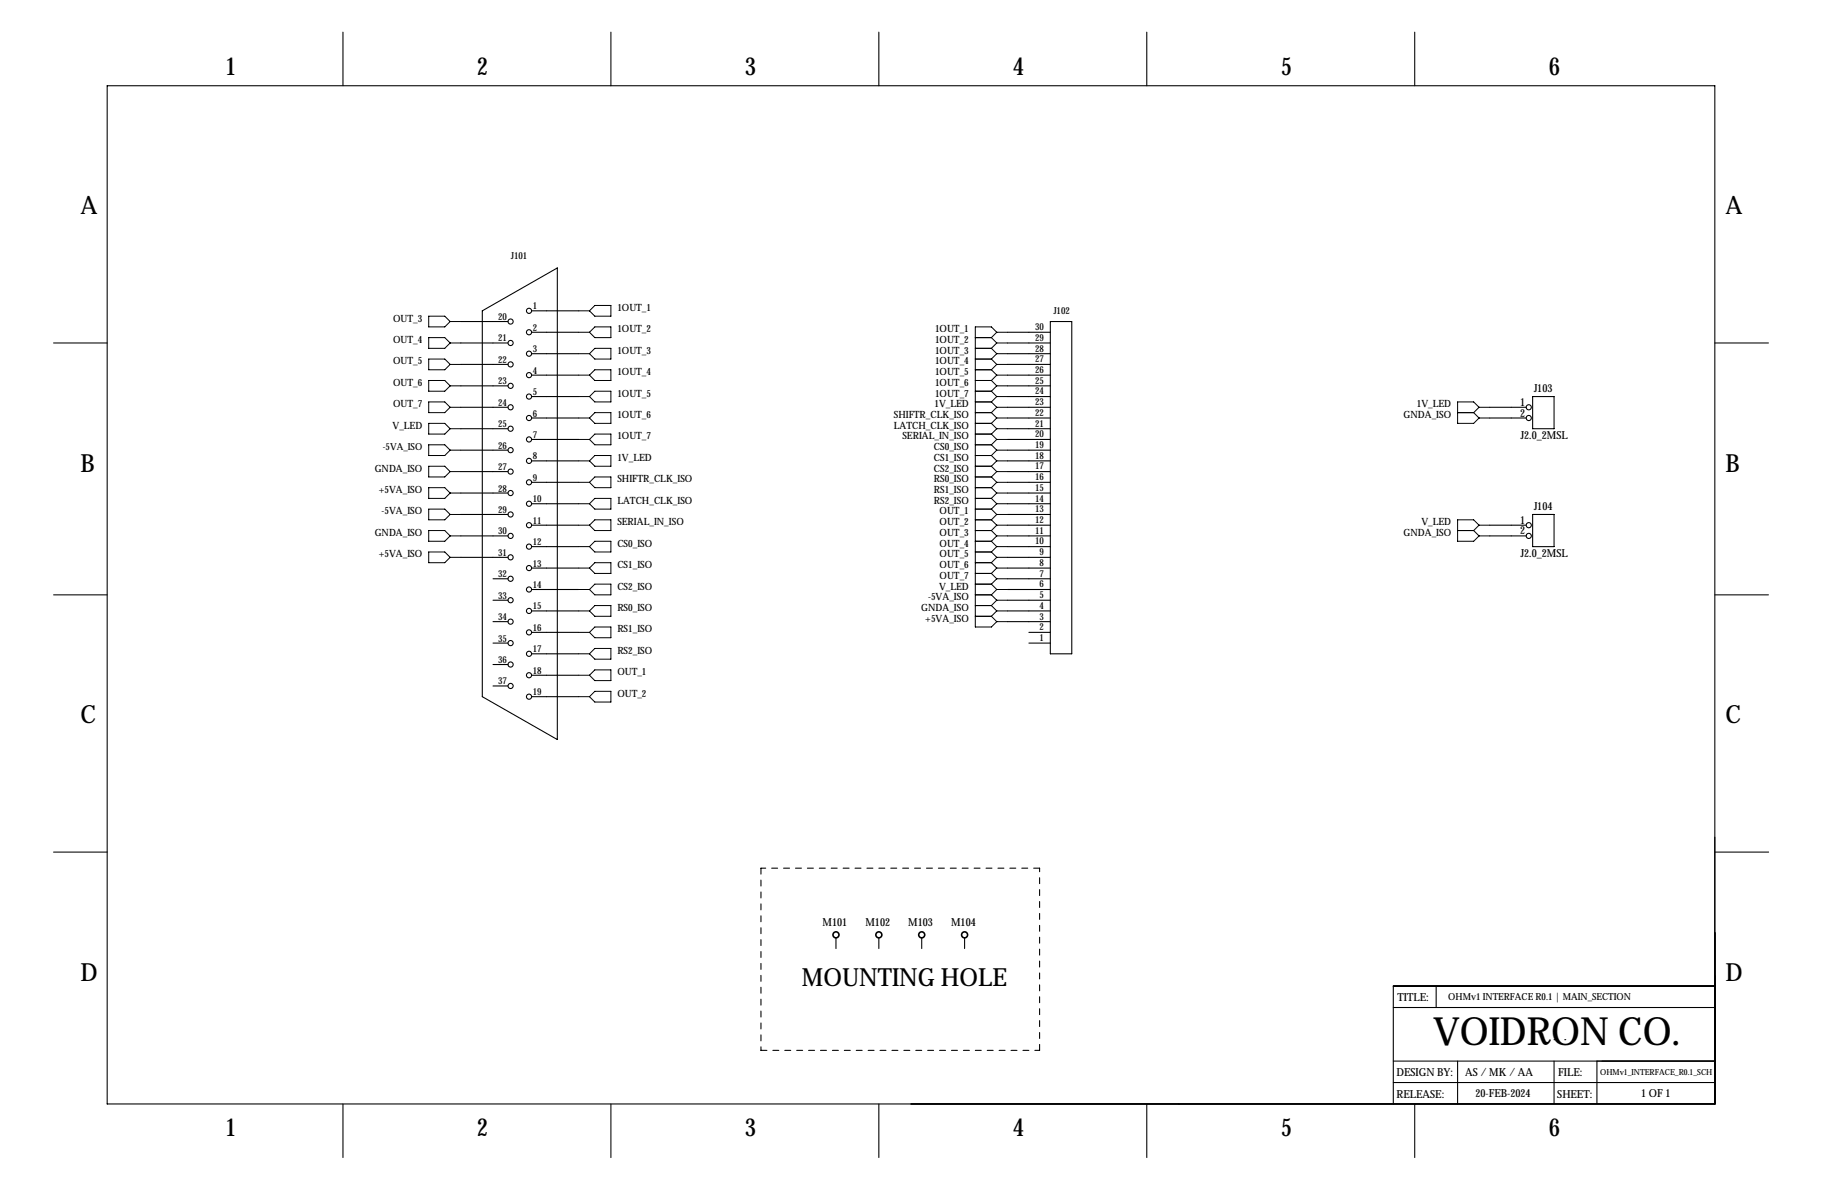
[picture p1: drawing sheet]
<svg xmlns="http://www.w3.org/2000/svg" width="432mm" height="279mm" viewBox="0 0 432 279" stroke-linecap="round" stroke-linejoin="round" font-family="sans-serif">
<g fill="none" stroke="#000" stroke-width=".25">
<path d="M81.3 7.6v12.7M144.8 7.6v12.7M208.3 7.6v12.7M271.8 7.6v12.7M335.3 7.6v12.7M25.4 20.3h381v241.3h-381zM109.2 76.2h11.2M114.3 73.7l17.8-10.2v111.8l-17.8-10.2zM126 73.7h11.2M126 78.7h11.2M238.8 78.7h10.1M248.9 76.2h5.1v78.7h-5.1z"/>
<path d="M12.7 81.3h12.7M109.2 81.3h11.2M109.2 86.4h11.2M109.2 91.4h11.2M109.2 96.5h11.2M126 83.8h11.2M126 88.9h11.2M126 94h11.2M126 99.1h11.2M238.8 81.3h10.1M238.8 83.8h10.1M238.8 88.9h10.1"/>
<path d="M238.8 94h10.1M238.8 99.1h10.1M238.8 86.4h10.1M238.8 91.4h10.1M238.8 96.5h10.1M353.1 99.1h8.6M353.1 96.5h8.6M363.2 94h5.1v7.6h-5.1zM406.4 81.3h12.7M109.2 101.6h11.2M109.2 106.7h11.2M109.2 111.8h11.2"/>
<path d="M109.2 116.8h11.2M126 104.1h11.2M126 109.2h11.2M126 114.3h11.2M126 119.4h11.2M238.8 104.1h10.1M238.8 109.2h10.1M238.8 114.3h10.1M238.8 119.4h10.1M238.8 101.6h10.1M238.8 106.7h10.1M238.8 111.8h10.1"/>
<path d="M238.8 116.8h10.1M109.2 121.9h11.2M109.2 127h11.2M109.2 132.1h11.2M116.8 137.2h3.6M126 124.5h11.2M126 129.5h11.2M126 134.6h11.2M126 139.7h11.2M238.8 124.5h10.1M238.8 129.5h10.1M238.8 134.6h10.1"/>
<path d="M238.8 139.7h10.1M238.8 121.9h10.1M238.8 127h10.1M238.8 132.1h10.1M238.8 137.2h10.1M353.1 124.5h8.6M353.1 127h8.6M363.2 121.9h5.1v7.6h-5.1zM12.7 141h12.7M116.8 142.2h3.6M116.8 147.3h3.6M116.8 152.4h3.6"/>
<path d="M116.8 157.5h3.6M126 144.8h11.2M126 149.9h11.2M126 154.9h11.2M238.8 144.8h10.1M238.8 142.2h10.1M238.8 147.3h10.1M243.8 149.9h5.1M243.8 152.4h5.1M406.4 141h12.7M116.8 162.6h3.6M126 160h11.2"/>
<path d="M126 165.1h11.2M12.7 201.9h12.7M406.5 201.9h12.7M198.1 222.2v2.6M208.3 222.2v2.6M218.4 222.2v2.6M228.6 222.2v2.6M330.2 238.8h76.2M340.4 233.7v5.1M406.4 233.7h-76.2v27.9M330.2 251.5h76.2M330.2 256.5h76.2"/>
<path d="M345.4 251.5v10.1M368.3 246.4h.1M368.3 251.5v10.1M370.8 246.4h.1M378.5 251.5v10.1M81.3 261.6v12.7M144.8 261.6v12.7M208.3 261.6v12.7M271.8 261.6v12.7M335.3 261.6v12.7"/>
<circle cx="121" cy="76.2" r=".61"/>
<circle cx="125.4" cy="78.7" r=".61"/>
<circle cx="125.4" cy="73.7" r=".61"/>
<circle cx="121" cy="81.3" r=".61"/>
<circle cx="121" cy="91.4" r=".61"/>
<circle cx="121" cy="96.5" r=".61"/>
<circle cx="121" cy="86.4" r=".61"/>
<circle cx="125.4" cy="88.9" r=".61"/>
<circle cx="125.4" cy="94" r=".61"/>
<circle cx="125.4" cy="83.8" r=".61"/>
<circle cx="125.4" cy="99.1" r=".61"/>
<circle cx="362.3" cy="96.5" r=".61"/>
<circle cx="362.3" cy="99.1" r=".61"/>
<circle cx="121" cy="116.8" r=".61"/>
<circle cx="121" cy="111.8" r=".61"/>
<circle cx="121" cy="101.6" r=".61"/>
<circle cx="121" cy="106.7" r=".61"/>
<circle cx="125.4" cy="104.1" r=".61"/>
<circle cx="125.4" cy="114.3" r=".61"/>
<circle cx="125.4" cy="119.4" r=".61"/>
<circle cx="125.4" cy="109.2" r=".61"/>
<circle cx="121" cy="137.2" r=".61"/>
<circle cx="121" cy="127" r=".61"/>
<circle cx="121" cy="132.1" r=".61"/>
<circle cx="121" cy="121.9" r=".61"/>
<circle cx="125.4" cy="129.5" r=".61"/>
<circle cx="125.4" cy="124.5" r=".61"/>
<circle cx="125.4" cy="139.7" r=".61"/>
<circle cx="125.4" cy="134.6" r=".61"/>
<circle cx="362.3" cy="124.5" r=".61"/>
<circle cx="362.3" cy="127" r=".61"/>
<circle cx="121" cy="142.2" r=".61"/>
<circle cx="121" cy="152.4" r=".61"/>
<circle cx="121" cy="157.5" r=".61"/>
<circle cx="121" cy="147.3" r=".61"/>
<circle cx="125.4" cy="154.9" r=".61"/>
<circle cx="125.4" cy="149.9" r=".61"/>
<circle cx="125.4" cy="144.8" r=".61"/>
<circle cx="121" cy="162.6" r=".61"/>
<circle cx="125.4" cy="165.1" r=".61"/>
<circle cx="125.4" cy="160" r=".61"/>
</g>
<path d="M180.3 205.7v43.2M246.4 205.7h-66.1M180.3 248.9h66.1M246.4 248.9v-43.2" fill="none" stroke="#000" stroke-width=".25" stroke-dasharray="1.4 1.4"/>
<g fill="none" stroke="#000" stroke-width=".38">
<circle cx="198.1" cy="221.5" r=".71"/>
<circle cx="208.3" cy="221.5" r=".71"/>
<circle cx="218.4" cy="221.5" r=".71"/>
<circle cx="228.6" cy="221.5" r=".71"/>
</g>
<g fill="none" stroke="#000" stroke-width=".24">
<path d="M101.6 74.9h3.8l1.3 1.3-1.3 1.3h-3.8zM106.7 76.2h2.5M137.2 73.7h2.5M137.2 78.7h2.5M139.7 73.7l1.3-1.3h3.8v2.5h-3.8zM141 77.5h3.8v2.5h-3.8l-1.3-1.3zM236.2 78.7h2.6M236.2 78.7l-1.3-1.2h-3.8v71.1h3.8l1.3-1.3M236.2 78.7l-1.3 1.3M101.6 80h3.8l1.3 1.3-1.3 1.2h-3.8zM101.6 85.1h3.8l1.3 1.3-1.3 1.2h-3.8zM101.6 90.2h3.8l1.3 1.2-1.3 1.3h-3.8z"/>
<path d="M101.6 95.2h3.8l1.3 1.3-1.3 1.3h-3.8zM106.7 81.3h2.5M106.7 86.4h2.5M106.7 91.4h2.5M106.7 96.5h2.5M137.2 83.8h2.5M137.2 88.9h2.5M137.2 94h2.5M137.2 99.1h2.5M139.7 83.8l1.3-1.3h3.8v2.6h-3.8zM139.7 88.9l1.3-1.3h3.8v2.6h-3.8zM139.7 99.1l1.3-1.3h3.8v2.5h-3.8z"/>
<path d="M141 92.7h3.8v2.5h-3.8l-1.3-1.2zM231.1 80h3.8M231.1 85.1h3.8M231.1 82.5h3.8M231.1 90.2h3.8M231.1 87.6h3.8M231.1 95.2h3.8M231.1 92.7h3.8M231.1 97.8h3.8M234.9 80l1.3 1.3M234.9 82.5l1.3 1.3M234.9 85.1l1.3 1.3"/>
<path d="M234.9 87.6l1.3 1.3M234.9 90.2l1.3 1.2M234.9 92.7l1.3 1.3M234.9 95.2l1.3 1.3M234.9 97.8l1.3 1.3M236.2 83.8h2.6M236.2 88.9h2.6M236.2 94h2.6M236.2 99.1h2.6M236.2 81.3h2.6M236.2 86.4h2.6M236.2 91.4h2.6"/>
<path d="M236.2 96.5h2.6M236.2 81.3l-1.3 1.2M236.2 83.8l-1.3 1.3M236.2 86.4l-1.3 1.2M236.2 88.9l-1.3 1.3M236.2 91.4l-1.3 1.3M236.2 94l-1.3 1.2M236.2 96.5l-1.3 1.3M236.2 99.1l-1.3 1.2M345.4 97.8h3.8M349.2 97.8l1.3 1.3M350.5 96.5l-1.3-1.3h-3.8v5.1h3.8l1.3-1.2"/>
<path d="M350.5 99.1h2.6M350.5 96.5h2.6M350.5 96.5l-1.3 1.3M101.6 110.5h3.8l1.3 1.3-1.3 1.2h-3.8zM101.6 115.6h3.8l1.3 1.2-1.3 1.3h-3.8zM101.6 100.3h3.8l1.3 1.3-1.3 1.3h-3.8zM101.6 105.4h3.8l1.3 1.3-1.3 1.2h-3.8zM106.7 101.6h2.5M106.7 106.7h2.5M106.7 111.8h2.5M106.7 116.8h2.5M137.2 104.1h2.5"/>
<path d="M137.2 109.2h2.5M137.2 114.3h2.5M137.2 119.4h2.5M139.7 104.1l1.3-1.2h3.8v2.5h-3.8zM139.7 109.2l1.3-1.3h3.8v2.6h-3.8zM139.7 114.3l1.3-1.3h3.8v2.6h-3.8zM139.7 119.4l1.3-1.3h3.8v2.6h-3.8zM231.1 100.3h3.8M231.1 105.4h3.8M231.1 102.9h3.8M231.1 110.5h3.8M231.1 107.9h3.8"/>
<path d="M231.1 115.6h3.8M231.1 113h3.8M231.1 118.1h3.8M234.9 100.3l1.3 1.3M234.9 102.9l1.3 1.2M234.9 105.4l1.3 1.3M234.9 107.9l1.3 1.3M234.9 110.5l1.3 1.3M234.9 113l1.3 1.3M234.9 115.6l1.3 1.2M234.9 118.1l1.3 1.3M236.2 104.1h2.6"/>
<path d="M236.2 109.2h2.6M236.2 114.3h2.6M236.2 119.4h2.6M236.2 101.6h2.6M236.2 106.7h2.6M236.2 111.8h2.6M236.2 116.8h2.6M236.2 101.6l-1.3 1.3M236.2 104.1l-1.3 1.3M236.2 106.7l-1.3 1.2M236.2 109.2l-1.3 1.3M236.2 111.8l-1.3 1.2"/>
<path d="M236.2 114.3l-1.3 1.3M236.2 116.8l-1.3 1.3M236.2 119.4l-1.3 1.3M101.6 120.7h3.8l1.3 1.2-1.3 1.3h-3.8zM101.6 125.7h3.8l1.3 1.3-1.3 1.3h-3.8zM101.6 130.8h3.8l1.3 1.3-1.3 1.2h-3.8zM106.7 121.9h2.5M106.7 127h2.5M106.7 132.1h2.5M137.2 124.5h2.5M137.2 129.5h2.5M137.2 134.6h2.5"/>
<path d="M137.2 139.7h2.5M139.7 124.5l1.3-1.3h3.8v2.5h-3.8zM139.7 129.5l1.3-1.2h3.8v2.5h-3.8zM139.7 134.6l1.3-1.3h3.8v2.6h-3.8zM139.7 139.7l1.3-1.3h3.8v2.6h-3.8zM231.1 120.7h3.8M231.1 125.7h3.8M231.1 123.2h3.8M231.1 130.8h3.8M231.1 128.3h3.8M231.1 135.9h3.8M231.1 133.3h3.8"/>
<path d="M231.1 138.4h3.8M234.9 120.7l1.3 1.2M234.9 123.2l1.3 1.3M234.9 125.7l1.3 1.3M234.9 128.3l1.3 1.2M234.9 130.8l1.3 1.3M234.9 133.3l1.3 1.3M234.9 135.9l1.3 1.3M234.9 138.4l1.3 1.3M236.2 124.5h2.6M236.2 129.5h2.6M236.2 134.6h2.6"/>
<path d="M236.2 139.7h2.6M236.2 121.9h2.6M236.2 127h2.6M236.2 132.1h2.6M236.2 121.9l-1.3 1.3M236.2 124.5l-1.3 1.2M236.2 127l-1.3 1.3M236.2 129.5l-1.3 1.3M236.2 132.1l-1.3 1.2M236.2 134.6l-1.3 1.3M236.2 137.2h2.6M236.2 137.2l-1.3 1.2"/>
<path d="M236.2 139.7l-1.3 1.3M345.4 125.7h3.8M349.2 125.7l1.3 1.3M350.5 124.5h2.6M350.5 124.5l-1.3-1.3h-3.8v5.1h3.8l1.3-1.3M350.5 127h2.6M350.5 124.5l-1.3 1.2M137.2 144.8h2.5M137.2 149.9h2.5M137.2 154.9h2.5M139.7 144.8l1.3-1.3h3.8v2.5h-3.8zM139.7 149.9l1.3-1.3h3.8v2.5h-3.8z"/>
<path d="M139.7 154.9l1.3-1.2h3.8v2.5h-3.8zM231.1 141h3.8M231.1 146h3.8M231.1 143.5h3.8M234.9 141l1.3 1.2M234.9 143.5l1.3 1.3M234.9 146l1.3 1.3M236.2 144.8h2.6M236.2 142.2h2.6M236.2 142.2l-1.3 1.3M236.2 144.8l-1.3 1.2M236.2 147.3h2.6"/>
<path d="M137.2 160h2.5M137.2 165.1h2.5M139.7 160l1.3-1.2h3.8v2.5h-3.8zM139.7 165.1l1.3-1.3h3.8v2.6h-3.8z"/>
</g>
<text font-size="9.2" x="339.6" y="247.7">VOIDRON CO.</text>
<g font-size="5.9">
<text x="53.3" y="17.8">1</text>
<text x="113" y="17.8">2</text>
<text x="176.5" y="17.8">3</text>
<text x="240" y="17.8">4</text>
<text x="303.5" y="17.8">5</text>
<text x="367" y="17.8">6</text>
<text x="19" y="50.8">A</text>
<text x="408.9" y="50.8">A</text>
<text x="19" y="111.8">B</text>
<text x="408.9" y="111.8">B</text>
<text x="19" y="171.4">C</text>
<text x="408.9" y="171.4">C</text>
<text x="19" y="232.4">D</text>
<text x="190" y="233.6">MOUNTING HOLE</text>
<text x="408.9" y="232.4">D</text>
<text x="53.3" y="269.2">1</text>
<text x="113" y="269.2">2</text>
<text x="176.5" y="269.2">3</text>
<text x="240" y="269.2">4</text>
<text x="303.5" y="269.2">5</text>
<text x="367" y="269.2">6</text>
</g>
<g font-size="2.6">
<text x="363.6" y="93">J103</text>
<text x="360.2" y="96.2">1</text>
<text x="360.2" y="98.7">2</text>
<text x="360.4" y="104.1">J2.0_2MSL</text>
<text x="360.2" y="124.1">1</text>
<text x="363.6" y="120.9">J104</text>
<text x="360.2" y="126.6">2</text>
<text x="360.4" y="132.1">J2.0_2MSL</text>
<text x="194.9" y="219.5">M101</text>
<text x="205.1" y="219.5">M102</text>
<text x="215.2" y="219.5">M103</text>
<text x="225.4" y="219.5">M104</text>
<text x="331.2" y="237.2">TITLE:</text>
<text x="331" y="255">DESIGN BY:</text>
<text x="347.2" y="254.9">AS / MK / AA</text>
<text x="369.3" y="255.1">FILE:</text>
<text x="331" y="260.1">RELEASE:</text>
<text x="349.7" y="260">20-FEB-2024</text>
<text x="369.1" y="260.3">SHEET:</text>
<text x="389" y="260">1 OF 1</text>
</g>
<g font-size="2.4">
<text x="93.1" y="76.2">OUT_3</text>
<text x="146.3" y="73.7">1OUT_1</text>
<text x="93.1" y="81.3">OUT_4</text>
<text x="146.3" y="78.7">1OUT_2</text>
<text x="146.3" y="83.8">1OUT_3</text>
<text x="221.6" y="78.7">1OUT_1</text>
<text x="221.6" y="81.3">1OUT_2</text>
<text x="221.6" y="83.8">1OUT_3</text>
<text x="93.1" y="86.4">OUT_5</text>
<text x="146.3" y="88.9">1OUT_4</text>
<text x="221.6" y="86.4">1OUT_4</text>
<text x="221.6" y="88.9">1OUT_5</text>
<text x="93.1" y="91.4">OUT_6</text>
<text x="146.3" y="94">1OUT_5</text>
<text x="221.6" y="91.4">1OUT_6</text>
<text x="221.6" y="94">1OUT_7</text>
<text x="93" y="101.6">V_LED</text>
<text x="93.1" y="96.5">OUT_7</text>
<text x="146.3" y="99.1">1OUT_6</text>
<text x="211.8" y="101.6">LATCH_CLK_ISO</text>
<text x="211.8" y="99.1">SHIFTR_CLK_ISO</text>
<text x="221.5" y="96.5">1V_LED</text>
<text x="332.6" y="99.1">GNDA_ISO</text>
<text x="335.8" y="96.5">1V_LED</text>
<text x="146.3" y="104.1">1OUT_7</text>
<text x="213.9" y="104.1">SERIAL_IN_ISO</text>
<text x="221.3" y="106.7">CS0_ISO</text>
<text x="88.8" y="111.8">GNDA_ISO</text>
<text x="146.3" y="109.2">1V_LED</text>
<text x="221.3" y="109.2">CS1_ISO</text>
<text x="221.3" y="111.8">CS2_ISO</text>
<text x="89.8" y="116.8">+5VA_ISO</text>
<text x="146.3" y="114.3">SHIFTR_CLK_ISO</text>
<text x="146.3" y="119.4">LATCH_CLK_ISO</text>
<text x="221.3" y="114.3">RS0_ISO</text>
<text x="221.3" y="116.8">RS1_ISO</text>
<text x="221.3" y="119.4">RS2_ISO</text>
<text x="90.4" y="121.9">-5VA_ISO</text>
<text x="146.3" y="124.5">SERIAL_IN_ISO</text>
<text x="222.7" y="121.9">OUT_1</text>
<text x="222.7" y="124.5">OUT_2</text>
<text x="336.9" y="124.5">V_LED</text>
<text x="88.8" y="127">GNDA_ISO</text>
<text x="146.3" y="129.5">CS0_ISO</text>
<text x="222.7" y="127">OUT_3</text>
<text x="222.7" y="129.5">OUT_4</text>
<text x="332.6" y="127">GNDA_ISO</text>
<text x="89.8" y="132.1">+5VA_ISO</text>
<text x="146.3" y="134.6">CS1_ISO</text>
<text x="222.7" y="132.1">OUT_5</text>
<text x="222.7" y="134.6">OUT_6</text>
<text x="222.7" y="137.2">OUT_7</text>
<text x="146.3" y="139.7">CS2_ISO</text>
<text x="220" y="142.2">-5VA_ISO</text>
<text x="222.6" y="139.7">V_LED</text>
<text x="146.3" y="144.8">RS0_ISO</text>
<text x="146.3" y="149.9">RS1_ISO</text>
<text x="218.3" y="144.8">GNDA_ISO</text>
<text x="219.3" y="147.3">+5VA_ISO</text>
<text x="146.3" y="154.9">RS2_ISO</text>
<text x="146.3" y="160">OUT_1</text>
<text x="146.3" y="165.1">OUT_2</text>
</g>
<g font-size="2.3">
<text x="121.2" y="61.5">J101</text>
<text x="118" y="75.8">20</text>
<text x="126.2" y="73.3">1</text>
<text x="249.8" y="74.3">J102</text>
<text x="118" y="80.9">21</text>
<text x="126.2" y="78.4">2</text>
<text x="126.2" y="83.5">3</text>
<text x="245.3" y="83.3">28</text>
<text x="245.3" y="80.8">29</text>
<text x="245.3" y="78.2">30</text>
<text x="118" y="86">22</text>
<text x="126.2" y="88.5">4</text>
<text x="245.3" y="88.4">26</text>
<text x="245.3" y="85.9">27</text>
<text x="118" y="91.1">23</text>
<text x="126.2" y="93.6">5</text>
<text x="245.3" y="93.5">24</text>
<text x="245.3" y="90.9">25</text>
<text x="118" y="96.2">24</text>
<text x="118" y="101.2">25</text>
<text x="126.2" y="98.7">6</text>
<text x="245.3" y="101.1">21</text>
<text x="245.3" y="98.6">22</text>
<text x="245.3" y="96">23</text>
<text x="90.7" y="106.7">-5VA_ISO</text>
<text x="118" y="106.3">26</text>
<text x="126.2" y="103.8">7</text>
<text x="245.3" y="106.2">19</text>
<text x="245.3" y="103.6">20</text>
<text x="118" y="111.4">27</text>
<text x="126.2" y="108.9">8</text>
<text x="126.2" y="113.9">9</text>
<text x="245.3" y="113.8">16</text>
<text x="245.3" y="111.3">17</text>
<text x="245.3" y="108.7">18</text>
<text x="118" y="116.5">28</text>
<text x="126.2" y="119">10</text>
<text x="245.3" y="118.9">14</text>
<text x="245.3" y="116.3">15</text>
<text x="118" y="121.6">29</text>
<text x="126.2" y="124.1">11</text>
<text x="245.3" y="124">12</text>
<text x="245.3" y="121.4">13</text>
<text x="118" y="126.6">30</text>
<text x="118" y="131.7">31</text>
<text x="126.2" y="129.2">12</text>
<text x="245.3" y="129">10</text>
<text x="245.3" y="126.5">11</text>
<text x="246.3" y="131.6">9</text>
<text x="118" y="136.8">32</text>
<text x="126.2" y="134.3">13</text>
<text x="246.3" y="136.7">7</text>
<text x="246.3" y="134.1">8</text>
<text x="118" y="141.9">33</text>
<text x="126.2" y="139.3">14</text>
<text x="246.3" y="141.7">5</text>
<text x="246.3" y="139.2">6</text>
<text x="118" y="147">34</text>
<text x="126.2" y="144.4">15</text>
<text x="126.2" y="149.5">16</text>
<text x="246.3" y="149.4">2</text>
<text x="246.3" y="146.8">3</text>
<text x="246.3" y="144.3">4</text>
<text x="118" y="152">35</text>
<text x="126.2" y="154.6">17</text>
<text x="246.3" y="151.9">1</text>
<text x="118" y="157.1">36</text>
<text x="126.2" y="159.7">18</text>
<text x="118" y="162.2">37</text>
<text x="126.2" y="164.7">19</text>
<text x="343.2" y="236.9">OHMv1 INTERFACE R0.1 | MAIN_SECTION</text>
</g>
<text font-size="2" x="379.2" y="254.8">OHMv1_INTERFACE_R0.1_SCH</text>
</svg>
